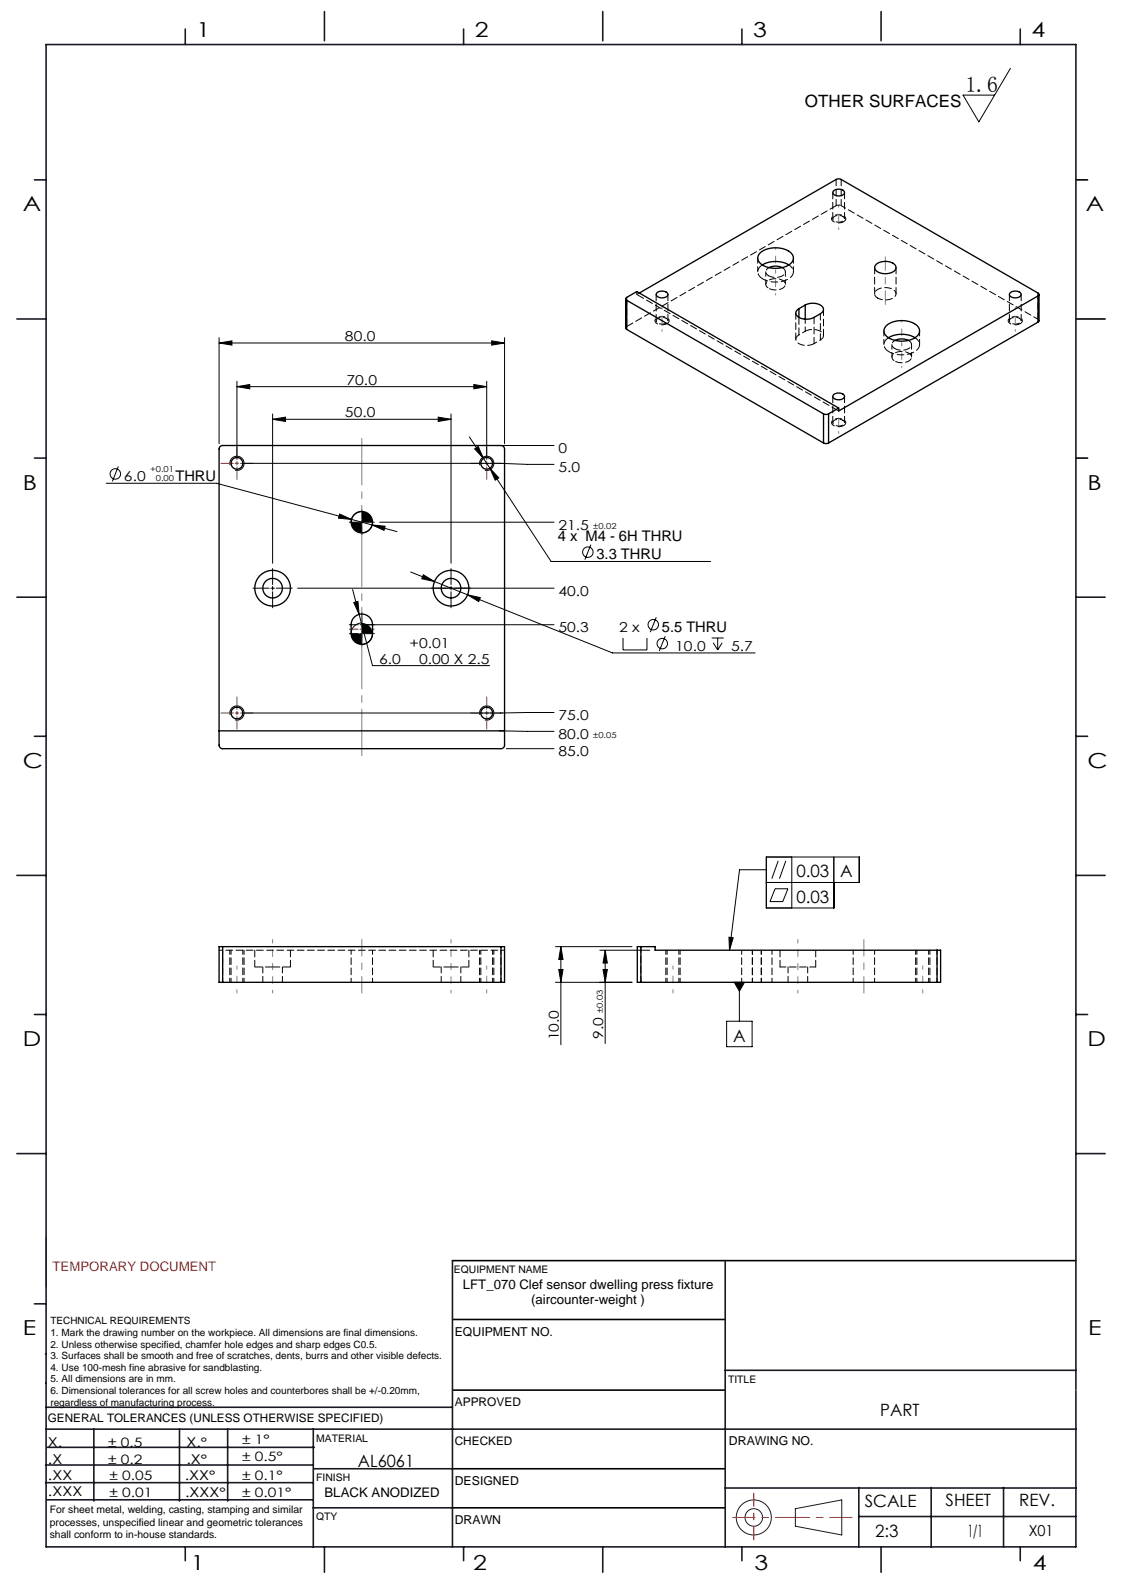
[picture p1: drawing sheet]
<svg xmlns="http://www.w3.org/2000/svg" width="210mm" height="297mm" viewBox="0 0 210 297" stroke-linecap="round" stroke-linejoin="round" font-family="sans-serif">
<g fill="none" stroke="#191924" stroke-width=".19">
<path d="M8.6 231.2v9.4M148.6 282l8.7-1.6v6.5l-8.7-1.6z"/>
<circle cx="140.8" cy="283.6" r="3.3"/>
<circle cx="140.8" cy="283.6" r="1.64"/>
</g>
<path d="M201 33.6h2.2M201 59.6h5.5M201 85.6h2.2M84.5 235.6h116.5M84.6 259.8h50.9M84.6 246.6h50.9M84.6 274.5h50.9M84.5 281.8h51" fill="none" stroke="#000" stroke-width=".3"/>
<path d="M136.9 283.6h22.3" fill="none" stroke="#f00" stroke-width=".19" stroke-dasharray="6.3 1.3 1.3 1.3" stroke-dashoffset="2.2"/>
<path d="M140.8 287.8v-8.7" fill="none" stroke="#f00" stroke-width=".19" stroke-dasharray="6.3 1.3 1.3 1.3" stroke-dashoffset="3.9"/>
<g fill="none" stroke="#191924" stroke-width=".3">
<path d="M8.6 8.3h192.4v280.8h-192.4zM34.6 5.4v2.9M60.6 2.2v5.4M86.6 5.4v2.9M112.6 2.2v5.4M138.6 5.4v2.9M164.6 2.2v5.4M190.6 5.4v2.9M6.4 33.6h2.2M3.2 59.6h5.4M6.4 85.6h2.2M3.2 111.6h5.4"/>
<path d="M201 111.6h5.5M6.4 137.6h2.2M201 137.6h2.2M3.2 163.6h5.4M201 163.6h5.5M6.4 189.6h2.2M201 189.6h2.2M3.2 215.6h5.4M201 215.6h5.5M84.5 235.6v53.5M135.5 235.6v53.5M6.4 243.7h2.2"/>
<path d="M8.5 253.1h.1M8.6 258.5h.1M135.5 256.1h65.5M8.5 277.1h49.9M8.5 273.8h49.9M8.6 267.1h75.9M8.6 263h75.9M8.8 270.5h49.9M17.5 267.1v13.5M33.5 267.1v13.5M42.5 267.1v13.5M58.5 267.1v22.1"/>
<path d="M58.6 274.5h26M84.6 267.1h116.5M135.5 278.1h65.5M160.5 278v11.1M174 278v11.1M187.5 278v11.1M8.8 280.3h49.7M34.6 289.1v2.6M58.5 281.8h26M60.6 289.1v4.8M86.6 289.1v2.6M112.6 289.1v4.8"/>
<path d="M138.6 289.1v2.6M160.4 283.5h40.6M164.6 289.1v4.8M190.6 289.1v2.6"/>
</g>
<path d="M201 259.8h.1" fill="none" stroke="#c0c0c0" stroke-width=".19"/>
<g fill="none" stroke="#000" stroke-width=".19">
<path d="M188.8 12.8l-5.9 10-3-5h5.9M40.9 64.1l2.4-.4v.8zM40.9 63.1v19.8M40.9 64.1h53.4M44.3 72.3l2.4-.4v.8zM44.3 71.3v14.3M44.3 72.3h46.6M50.9 78.4l2.4-.4v.8zM50.9 77.4v27.9M50.9 78.4h33.4M81.9 78l2.4 .4-2.4 .4zM84.3 77.4v27.9"/>
<path d="M88.5 71.9l2.4 .4-2.4 .4zM90.9 71.3v14.3M91.9 63.7l2.4 .4-2.4 .4zM94.3 63.1v19.8M19.8 90.3h20.6l29.1 7.8M22.1 87.2l-1.1 2.8M43 86.9a1.33 1.33 0 0 1 1.2-1.6 1.33 1.33 0 0 1 1.4 1.4 1.33 1.33 0 0 1-1.7 1.2M45.3 86.6h48.2l5 .2h5M63.5 96.1l2.2 1-2.5-.2zM67.3 97.6h.6M67.6 95.6a2 2 0 0 0-2 2M67.6 97.3v.6"/>
<path d="M69.5 98.1l2.5 .3-.3 .7zM69.5 98.1l4.7 1.3M69.6 97.6a2 2 0 0 1-2 2M70.9 97.6h32.6M87.7 81.7l3.8 5.8M88.7 83.9l.6-.4 1 2.2zM89.6 86.9a1.33 1.33 0 0 1 1.2-1.6 1.33 1.33 0 0 1 1.5 1.4 1.33 1.33 0 0 1-1.7 1.2M91.5 87.5l1.7 1.8-.7 .4zM91.5 87.5l11.5 17.4h29.8M92.6 83.3h10.9M50.6 109.9h.7M50.9 109.6v.7"/>
<path d="M55.6 109.9h47.9M65.9 110.2l3.7 14.2h21.9M66.1 112.6l.8-.2 .2 2.4zM67.3 116.8h.6M67.6 117.1v-.7a2 2 0 0 0-2 2M68.6 116.8h34.9M69.6 118.4a2 2 0 0 1-2 2M76.7 106.9l4.5 1.8M79.1 107.4l2.1 1.3-2.4-.5zM81.2 108.7l33.2 13.3h26.7M84.3 109.6v.7M87.4 111.2l2.3 .5-.3 .7z"/>
<path d="M110.4 101.8l-1.1 2.8M116.4 119.2v2.3h4.5v-2.3M122.6 115.4l-1.1 2.8M124.3 118.9l-1.1 2.8M133 119.2h2.2M134.1 119.2v2.3M43 133.6a1.33 1.33 0 0 1 1.2-1.7 1.33 1.33 0 0 1 1.4 1.5 1.33 1.33 0 0 1-1.7 1.2M89.6 133.6a1.33 1.33 0 0 1 1.2-1.7 1.33 1.33 0 0 1 1.5 1.5 1.33 1.33 0 0 1-1.7 1.2M93.3 136.6l10.2 .1M94.6 139.9h8.9M103.5 133.2l-58.2 .1M133.3 120.1l.8 1.4"/>
<path d="M134.9 120.1l-.8 1.4M103.8 176.9h14.3M104.8 176.9l.4 2.4h-.8zM104.8 176.9v18.4M112.1 177.6h9.3M113.1 177.6l.4 2.4h-.8zM113.1 177.6v17.4M136.2 175.2l.8 .1-.7 2.3zM143.2 162.6h-5l-1.9 15M144.8 166.1h2.4l-1 2.4h-2.3zM145.4 160.9l-1.2 3.3M146.8 160.9l-1.2 3.3"/>
<path d="M147.9 160.2v9.5M155.8 160.2v9.5h-12.6v-9.5h17.3v4.7h-17.3M103.8 183.6h14.3M104.4 181.2h.8l-.4 2.4zM112.7 181.2h.8l-.4 2.4zM135.8 190.9h4.7v4.7h-4.7zM137.2 183.6h1.9l-1 1.7zM138.1 183.6v7.3"/>
<circle cx="21.5" cy="88.6" r=".98"/>
<circle cx="109.8" cy="103.2" r=".98"/>
<circle cx="122.1" cy="116.8" r=".98"/>
<circle cx="123.7" cy="120.3" r=".98"/>
</g>
<path d="M157.6 41.4a.61 .61 0 0 0 .4-.6 .61 .61 0 0 0-.6-.5 1.66 1.66 0 0 0-2 .5 1.22 1.22 0 0 0 1.7 .8l.5-.2M124.6 60.5a.61 .61 0 0 0 .4-.7 .61 .61 0 0 0-.6-.5 1.66 1.66 0 0 0-2 .5 1.22 1.22 0 0 0 1.7 .9l.5-.2M157.6 79.5a.61 .61 0 0 0 .4-.6 .61 .61 0 0 0-.6-.5 1.66 1.66 0 0 0-2 .5 1.22 1.22 0 0 0 1.7 .8l.5-.2M190.6 60.5a.61 .61 0 0 0 .4-.7 .61 .61 0 0 0-.6-.5 1.66 1.66 0 0 0-2 .5 1.22 1.22 0 0 0 1.7 .9l.5-.2" fill="none" stroke="#000" stroke-width=".19" stroke-dasharray="1.3 .6" stroke-dashoffset=".1" stroke-linecap="butt"/>
<g fill="none" stroke="#000" stroke-width=".19" stroke-dasharray="15.2 1.3 1.3 1.3">
<path d="M66.9 97.6h-1.6M67.6 96.9v-1.6M67.6 98.3v1.6M68.3 97.6h1.6M50.3 109.9h-3M50.9 109.3v-3M50.9 110.6v3M51.6 109.9h3M66.9 116.8h-1.6M66.9 118.4h-1.6M67.6 117.4v1.7M67.6 116.1v-1.7"/>
<path d="M67.6 118.4v.4M67.6 118.4h.3M67.6 118.4v-.3M67.6 118.4h-.3M67.6 119.1v1.7M67.6 117.8v-1.7M67.6 117.4v.4M68.3 116.8h1.6M68.3 118.4h1.6M83.6 109.9h-3M84.3 109.3v-3M84.3 110.6v3"/>
<path d="M84.9 109.9h3"/>
</g>
<g fill="none" stroke="#808000" stroke-width=".19" stroke-dasharray="15.2 1.3 1.3 1.3">
<path d="M43.6 86.6h-2.3M44.3 85.9v-2.3M44.3 87.3v2.3M44.9 86.6h2.4M90.3 86.6h-2.4M90.9 85.9v-2.3M90.9 87.3v2.3M91.6 86.6h2.3M66.9 117.6h-1.6M67.6 116.9v-1.6M67.6 118.3v1.6M68.3 117.6h1.6"/>
<path d="M43.6 133.3h-2.3M44.3 132.6v-2.3M44.3 133.9v2.4M44.9 133.3h2.4M90.3 133.3h-2.4M90.9 132.6v-2.3M90.9 133.9v2.4M91.6 133.3h2.3"/>
</g>
<path d="M43.9 86.6h.7M44.3 86.3v.6M90.6 86.6h.7M90.9 86.3v.6M67.3 117.6h.6M67.6 117.3v.6M43.9 133.3h.7M44.3 132.9v.7M90.6 133.3h.7M90.9 132.9v.7" fill="none" stroke="#808000" stroke-width=".19"/>
<g fill="none" stroke="#000" stroke-width=".19" stroke-dasharray="1.3 .6" stroke-dashoffset=".5">
<path d="M156.2 38.4l.5-.1 .5 .1M150.4 61.9v-2.2M42.9 177.6v6M43.2 177.6v6M89.6 177.6v6M89.8 177.6v6M93.6 177.6v6M124.4 177.6v6M124.6 177.6v6M138.6 177.6v6M159.4 177.6v6M171.1 177.6v6"/>
<path d="M171.3 177.6v6M175.1 177.6v6M41.6 183.6v-6M45.4 183.6v-6M45.6 183.6v-6M65.6 183.6v-6M69.6 183.6v-6M92 183.6v-6M92.3 183.6v-6M126.8 183.6v-6M127.1 183.6v-6M140.6 183.6v-6"/>
<path d="M142.2 183.6v-6M144.2 183.6v-6M163.4 183.6v-6M173.5 183.6v-6M173.7 183.6v-6"/>
</g>
<path d="M67.6 185.6v-10M161.4 185.6v-10" fill="none" stroke="#808080" stroke-width=".19" stroke-dasharray="15.2 1.3 1.3 1.3" stroke-dashoffset="12.1"/>
<path d="M44.3 180.5v5.1M50.9 180.7v-5.1M84.3 180.7v-5.1M90.9 180.5v5.1M125.7 180.5v5.1M149.1 180.7v-5.1M172.4 180.5v5.1" fill="none" stroke="#808080" stroke-width=".19" stroke-dasharray="15.2 1.3 1.3 1.3" stroke-dashoffset="14.6"/>
<path d="M50.9 185.6v-4.9M84.3 185.6v-4.9M149.1 185.6v-4.9" fill="none" stroke="#808080" stroke-width=".19" stroke-dasharray="15.2 1.3 1.3 1.3" stroke-dashoffset="14.7"/>
<path d="M67.6 81.9v59.4" fill="none" stroke="#808080" stroke-width=".19" stroke-dasharray="15.2 1.3 1.3 1.3" stroke-dashoffset="6.5"/>
<path d="M165.4 56.9v-8.9" fill="none" stroke="#808080" stroke-width=".19" stroke-dasharray="15.2 1.3 1.3 1.3" stroke-dashoffset="12.7"/>
<path d="M156.7 38.4v4.5M123.7 57.4v4.5M144.9 50.8v-4.6M189.7 57.4v4.5M156.7 76.5v4.5M168.5 64.4v-4.6" fill="none" stroke="#808080" stroke-width=".19" stroke-dasharray="15.2 1.3 1.3 1.3" stroke-dashoffset="14.9"/>
<path d="M144.9 55.1v-4.3M168.5 68.7v-4.3" fill="none" stroke="#808080" stroke-width=".19" stroke-dasharray="15.2 1.3 1.3 1.3" stroke-dashoffset="15"/>
<g fill="#000">
<path d="M40.9 64.1l2.4-.4v.8zM91.9 63.7l2.4 .4-2.4 .4z"/>
<path d="M44.3 72.3l2.4-.4v.8zM88.5 71.9l2.4 .4-2.4 .4z"/>
<path d="M50.9 78.4l2.4-.4v.8zM81.9 78l2.4 .4-2.4 .4zM79.1 107.4l-.3 .8 2.4 .5zM87.4 111.2l2 1.2 .3-.7zM88.7 83.9l1.6 1.8-1-2.2zM91.5 87.5l1 2.2 .7-.4zM69.5 98.1l2.2 1 .3-.7zM63.5 96.1l-.3 .8 2.5 .2zM66.1 112.6l1 2.2-.2-2.4z"/>
<path d="M65.6 97.6a2 2 0 0 0 2 2v-2zM67.6 95.6v2h2a2 2 0 0 0-2-2zM65.6 118.4a2 2 0 0 0 2 2v-2zM67.6 116.4v2h2a2 2 0 0 0-2-2z"/>
<path d="M104.8 176.9l.4 2.4h-.8zM104.4 181.2h.8l-.4 2.4zM113.1 177.6l.4 2.4h-.8zM112.7 181.2h.8l-.4 2.4z"/>
<path d="M136.2 175.2l.8 .1-.7 2.3zM137.2 183.6l.9 1.7 1-1.7z"/>
</g>
<g fill="none" stroke="#000" stroke-width=".25">
<path d="M155.7 35.7a1.33 1.33 0 0 1 2.1 .3 1.31 1.31 0 0 1-2.2 .1zM116.9 55.9v5.4l.2 .3M117.1 56.1a.29 .29 0 0 1-.2-.2 .29 .29 0 0 1 .2-.3l1.9-1.1 37.7 21.8M117.1 56.1l36.8 21.3M117.1 56.1v5.5M119.4 54.8l36.8-21.3 .5-.1 .5 .1 36.7 21.3a.29 .29 0 0 1 .2 .2 .29 .29 0 0 1-.2 .3M122.7 54.8a1.33 1.33 0 0 1 2.1 .3 1.31 1.31 0 0 1-2.2 0zM142 47.3a4.8 4.8 0 0 1 5.9 .1 1.36 1.36 0 0 1-.5 2.1 4.8 4.8 0 0 1-5.6-.5 1.24 1.24 0 0 1 .2-1.7zM142.4 49.5a5.1 5.1 0 0 1 5 0M143.7 50a2.89 2.89 0 0 1 2.5 0M149.3 57.7v1.6M150.4 57a2.7 2.7 0 0 1 3.4 .5 .85 .85 0 0 1-.5 1.1 3.9 3.9 0 0 1-3.1 1l-.8-.2a.89 .89 0 0 1-.7-.8 .89 .89 0 0 1 .6-.9"/>
<path d="M150.4 57l-1.1 .7M150.4 57v2.7M163.7 49.4a2.63 2.63 0 0 1 3.7 .4 1.44 1.44 0 0 1-1.7 1.4 2 2 0 0 1-2.3-1.1zM188.7 54.8a1.33 1.33 0 0 1 2.1 .3 1.31 1.31 0 0 1-2.2 0zM193.9 55.3l-37.2 21.5v-.5M193.9 55.3v4.9M194.1 55v4.9l-.2 .3M117.1 61.6l36.8 21.2M153.9 77.4l.4 .1 .5-.1M153.9 77.4v5.4M154.8 77.4v5.4M155.7 73.8a1.33 1.33 0 0 1 2.1 .3 1.31 1.31 0 0 1-2.2 .1z"/>
<path d="M156.7 76.3l-1.9 1.1M165.6 60.9a4.8 4.8 0 0 1 5.8 .1 1.36 1.36 0 0 1-.5 2.2 4.8 4.8 0 0 1-5.5-.6 1.24 1.24 0 0 1 .2-1.7zM166 63.1a5.1 5.1 0 0 1 5 0M167.2 63.6a2.89 2.89 0 0 1 2.5 0M193.9 60.2l-39.1 22.6M41.1 83.5l.5-.2h52a.67 .67 0 0 1 .7 .6v55.4a.67 .67 0 0 1-.7 .6h-52a.67 .67 0 0 1-.7-.6v-55.4zM153.9 82.8l.4 .1 .5-.1M66.3 115.3a2 2 0 0 1 2.1-.4 2 2 0 0 1 1.2 1.9 3.7 3.7 0 0 1-.4 2.8 2 2 0 0 1-2.2 .7 2 2 0 0 1-1.4-1.9 3.7 3.7 0 0 1 .4-2.8zM40.9 136.6h53.4M41.6 176.9h-.7v6.7h.7M41.6 176.9v6.7M41.6 176.9h52"/>
<path d="M93.6 176.9h.7v6.7h-.7M93.6 176.9v6.7M119.7 176.9h-.6v6.7h.6M119.7 176.9h2.7v.7h52.7M119.7 176.9v6.7M175.1 177.6h.6v6h-.6M175.1 177.6v6M41.6 183.6h52M119.7 183.6h55.4"/>
<circle cx="44.3" cy="86.6" r="1.1"/>
<circle cx="67.6" cy="97.6" r="2"/>
<circle cx="90.9" cy="86.6" r="1.1"/>
<circle cx="50.9" cy="109.9" r="3.3"/>
<circle cx="50.9" cy="109.9" r="1.83"/>
<circle cx="84.3" cy="109.9" r="1.83"/>
<circle cx="84.3" cy="109.9" r="3.3"/>
<circle cx="44.3" cy="133.3" r="1.1"/>
<circle cx="90.9" cy="133.3" r="1.1"/>
</g>
<path d="M143.7 50a.8 .8 0 0 0-.6 .8 .8 .8 0 0 0 .5 .7M167.2 63.6a.8 .8 0 0 0-.6 .8 .8 .8 0 0 0 .6 .8M40.9 177.6h53.4" fill="none" stroke="#000" stroke-width=".19" stroke-dasharray="1.3 .6" stroke-dashoffset=".6"/>
<path d="M142.4 49.5a1.42 1.42 0 0 0-.8 1.4 1.42 1.42 0 0 0 .9 1.3M166 63.1a1.42 1.42 0 0 0-.9 1.4 1.42 1.42 0 0 0 1 1.3M47.6 180.7h3.3M50.9 180.7h3.4M80.9 180.7h3.4M84.3 180.7h3.3" fill="none" stroke="#000" stroke-width=".19" stroke-dasharray="1.3 .6" stroke-dashoffset="-.1"/>
<g fill="none" stroke="#000" stroke-width=".19" stroke-dasharray="1.3 .6">
<path d="M156.2 38.4l-39.1 22.6M119 55v-.5M119.4 54.8l-.4 .2M193.9 59.7l.2 .2M116.9 61.3l.2-.3M149.3 62.6a.89 .89 0 0 0-.6 .9 .89 .89 0 0 0 .7 .8l1.2 .3 .8-.1 .7-.3M149.3 62.6v-3.3M153.3 63.5a.89 .89 0 0 0 .6-.9 .89 .89 0 0 0-.8-.8l-1.1-.2-.9 .1-.7 .2M47.6 177.6v3.1M80.9 177.6v3.1M145.7 177.6v3.1M54.3 180.7v-3.1"/>
<path d="M87.6 180.7v-3.1M152.4 180.7v-3.1"/>
</g>
<path d="M143.6 51.5a2.48 2.48 0 0 0 3.1-.4 .84 .84 0 0 0-.5-1.1M167.2 65.2a2.48 2.48 0 0 0 3-.5 .84 .84 0 0 0-.5-1.1M49.1 180.7v2.9M52.8 183.6v-2.9M82.4 180.7v2.9M86.1 183.6v-2.9M119.7 183.6v-6.7M145.7 180.7h6.7M147.2 180.7v2.9M150.9 183.6v-2.9" fill="none" stroke="#000" stroke-width=".19" stroke-dasharray="1.3 .6" stroke-dashoffset=".2"/>
<path d="M119 55l37.7 21.8M143.6 53.9a2.48 2.48 0 0 0 3.1-.5 1.03 1.03 0 0 0-1.1-1.3 2.07 2.07 0 0 0-2.5 1 .89 .89 0 0 0 .5 .8M117.1 61v-5.4M167.2 67.5a2.48 2.48 0 0 0 3-.5 1.03 1.03 0 0 0-1.1-1.2 2.07 2.07 0 0 0-2.5 .9 .89 .89 0 0 0 .6 .8" fill="none" stroke="#000" stroke-width=".19" stroke-dasharray="1.3 .6" stroke-dashoffset="-.2"/>
<path d="M124.5 59.5a.54 .54 0 0 1 .3 .6 .54 .54 0 0 1-.6 .4 1.07 1.07 0 0 1-1.6-.7 1.43 1.43 0 0 1 1.9-.3M157.5 40.4a.54 .54 0 0 1 .3 .7 .54 .54 0 0 1-.6 .4 1.07 1.07 0 0 1-1.6-.7 1.43 1.43 0 0 1 1.9-.4M190.5 59.5a.54 .54 0 0 1 .3 .6 .54 .54 0 0 1-.6 .4 1.07 1.07 0 0 1-1.6-.7 1.43 1.43 0 0 1 1.9-.3M150.4 61.9l-1.1 .7M152.1 64.2l1.2-.7M157.5 78.5a.54 .54 0 0 1 .3 .7 .54 .54 0 0 1-.6 .4 1.07 1.07 0 0 1-1.6-.7 1.43 1.43 0 0 1 1.9-.4" fill="none" stroke="#000" stroke-width=".19" stroke-dasharray="1.3 .6" stroke-dashoffset=".7"/>
<path d="M141.6 48.2v2.6M142.5 52.2a4.7 4.7 0 0 0 5.5-.7 1.38 1.38 0 0 0-.6-2M148.2 50.8v-2.6M165.1 61.8v2.6M166.1 65.8a4.7 4.7 0 0 0 5.5-.7 1.38 1.38 0 0 0-.6-2M171.8 64.4v-2.6" fill="none" stroke="#000" stroke-width=".19" stroke-dasharray="1.3 .6" stroke-dashoffset=".3"/>
<g fill="none" stroke="#000" stroke-width=".19" stroke-dasharray="1.3 .6" stroke-dashoffset=".1">
<path d="M155.6 36v4.9M156.2 33.5v4.9M157.2 38.4v-4.9M122.6 55v4.9M124.8 59.9v-4.9M148.7 58.5v4.9M157.8 40.9v-4.9M163.4 50v4.9M167.4 54.9v-4.9M188.6 55v4.9M190.8 59.9v-4.9M193.9 54.8v4.9"/>
<path d="M152.1 64.2v-4.9M153.3 63.5v-4.9M153.9 62.7v-4.9M155.6 74.1v4.9M157.8 79v-4.9"/>
</g>
<path d="M143.1 50.8v2.3M146.7 53.1v-2.3M164 55.7a2.78 2.78 0 0 0 3.3-.4 1.01 1.01 0 0 0-1-1.4 2.59 2.59 0 0 0-2.8 .7 .86 .86 0 0 0 .5 1.1M193.9 59.7l-36.7-21.3M166.6 64.4v2.3M170.3 66.7v-2.3" fill="none" stroke="#000" stroke-width=".19" stroke-dasharray="1.3 .6" stroke-dashoffset=".4"/>
<text font-size="4.1" x="180.4" y="17.2">1.6</text>
<g font-size="3.9">
<text x="36.7" y="6.9">1</text>
<text x="88.7" y="6.9">2</text>
<text x="140.7" y="6.9">3</text>
<text x="192.7" y="6.9">4</text>
<text x="4.2" y="39.5">A</text>
<text x="202.9" y="39.5">A</text>
<text x="4.2" y="91.5">B</text>
<text x="203.2" y="91.5">B</text>
<text x="4.2" y="143.5">C</text>
<text x="203.2" y="143.5">C</text>
<text x="4.2" y="195.5">D</text>
<text x="203.2" y="195.5">D</text>
<text x="4.2" y="249.6">E</text>
<text x="203.3" y="249.6">E</text>
<text x="35.7" y="293.4">1</text>
<text x="88.4" y="293.4">2</text>
<text x="141" y="293.4">3</text>
<text x="193" y="293.4">4</text>
</g>
<g font-size="3.2">
<text x="150.4" y="20">OTHER SURFACES</text>
<text x="148.8" y="164">0.03</text>
<text x="157" y="164">A</text>
<text x="148.8" y="168.8">0.03</text>
<text x="137" y="194.7">A</text>
<text x="164.5" y="264.6">PART</text>
<text x="66.9" y="274.2">AL6061</text>
<text x="161.6" y="281.7">SCALE</text>
<text x="176.7" y="281.5">SHEET</text>
<text x="190.4" y="281.5">REV.</text>
<text x="163.5" y="287.4">2:3</text>
<text x="180.8" y="287.4">1/1</text>
</g>
<text font-size="2.8" x="192.2" y="287.2">X01</text>
<g font-size="2.7">
<text x="32.8" y="89.9">THRU</text>
<text x="104.2" y="101.1">4 x M4 - 6H THRU</text>
<text x="111.4" y="104.6">3.3 THRU</text>
<text x="123.7" y="118.1">5.5 THRU</text>
</g>
<g font-size="2.6">
<text x="64.5" y="63.7">80.0</text>
<text x="64.8" y="71.9">70.0</text>
<text x="64.5" y="78">50.0</text>
<text x="23.2" y="89.9">6.0</text>
<text x="104.3" y="84.7">0</text>
<text x="104.3" y="88.2">5.0</text>
<text x="104.3" y="99">21.5</text>
<text x="104.3" y="111.3">40.0</text>
<text x="104.3" y="118.2">50.3</text>
<text x="115.7" y="118.1">2 x</text>
<text x="70.8" y="124">6.0</text>
<text x="76.5" y="121.2">+0.01</text>
<text x="78.3" y="124.1">0.00 X 2.5</text>
<text x="126.2" y="121.6">10.0</text>
<text x="136.6" y="121.6">5.7</text>
<text x="104.3" y="134.6">75.0</text>
<text x="104.3" y="138.1">80.0</text>
<text x="104.3" y="141.3">85.0</text>
<text x="104.4" y="194.5" transform="rotate(-90 104.4 194.5)">10.0</text>
<text x="112.7" y="194.2" transform="rotate(-90 112.7 194.2)">9.0</text>
</g>
<text font-size="2.5" fill="#ff1f1f" x="9.8" y="237.6">TEMPORARY DOCUMENT</text>
<g font-size="2.5">
<text x="86.5" y="240.9">LFT_070 Clef sensor dwelling press fixture</text>
<text x="99.2" y="243.8">(aircounter-weight )</text>
<text x="8.9" y="273.6">.X</text>
<text x="8.9" y="270.4">X.</text>
<text x="34.8" y="273.7">.X°</text>
<text x="34.8" y="270.5">X.°</text>
<text x="9" y="276.7">.XX</text>
<text x="9" y="279.7">.XXX</text>
<text x="34.5" y="276.7">.XX°</text>
<text x="34.6" y="279.8">.XXX°</text>
<text x="60.6" y="279.8">BLACK ANODIZED</text>
</g>
<g font-size="2.4">
<text x="45.2" y="270">± 1°</text>
<text x="20.2" y="270.4">± 0.5</text>
<text x="20.2" y="273.7">± 0.2</text>
<text x="45.2" y="273.2">± 0.5°</text>
<text x="20.4" y="279.7">± 0.01</text>
<text x="20.4" y="276.7">± 0.05</text>
<text x="45.2" y="276.7">± 0.1°</text>
<text x="45.2" y="279.7">± 0.01°</text>
</g>
<g font-size="2.3">
<text x="85" y="249.7">EQUIPMENT NO.</text>
<text x="136.2" y="270.2">DRAWING NO.</text>
<text x="85" y="277.6">DESIGNED</text>
<text x="85" y="284.9">DRAWN</text>
</g>
<g font-size="2.2">
<text x="85" y="262.8">APPROVED</text>
<text x="8.9" y="265.9">GENERAL TOLERANCES (UNLESS OTHERWISE SPECIFIED)</text>
<text x="85" y="270.1">CHECKED</text>
</g>
<g font-size="1.9">
<text x="84.8" y="238">EQUIPMENT NAME</text>
<text x="9.4" y="247.5">TECHNICAL REQUIREMENTS</text>
<text x="9.4" y="249.7">1. Mark the drawing number on the workpiece. All dimensions are final dimensions.</text>
<text x="9.4" y="251.9">2. Unless otherwise specified, chamfer hole edges and sharp edges C0.5.</text>
<text x="9.4" y="254">3. Surfaces shall be smooth and free of scratches, dents, burrs and other visible defects.</text>
<text x="9.4" y="256.2">4. Use 100-mesh fine abrasive for sandblasting.</text>
<text x="9.4" y="258.4">5. All dimensions are in mm.</text>
<text x="9.4" y="260.6">6. Dimensional tolerances for all screw holes and counterbores shall be +/-0.20mm,</text>
<text x="9.4" y="262.7">regardless of manufacturing process.</text>
<text x="136" y="258.5">TITLE</text>
<text x="59.1" y="269.5">MATERIAL</text>
<text x="59.1" y="276.9">FINISH</text>
<text x="9.3" y="282.9">For sheet metal, welding, casting, stamping and similar</text>
<text x="9.3" y="285.1">processes, unspecified linear and geometric tolerances</text>
<text x="9.3" y="287.4">shall conform to in-house standards.</text>
<text x="59.1" y="284.2">QTY</text>
</g>
<g font-size="1.5">
<text x="28" y="88.1">+0.01</text>
<text x="29.1" y="89.9">0.00</text>
<text x="110.8" y="98.9">±0.02</text>
<text x="110.8" y="138">±0.05</text>
<text x="112.6" y="189.4" transform="rotate(-90 112.6 189.4)">±0.03</text>
</g>
</svg>
